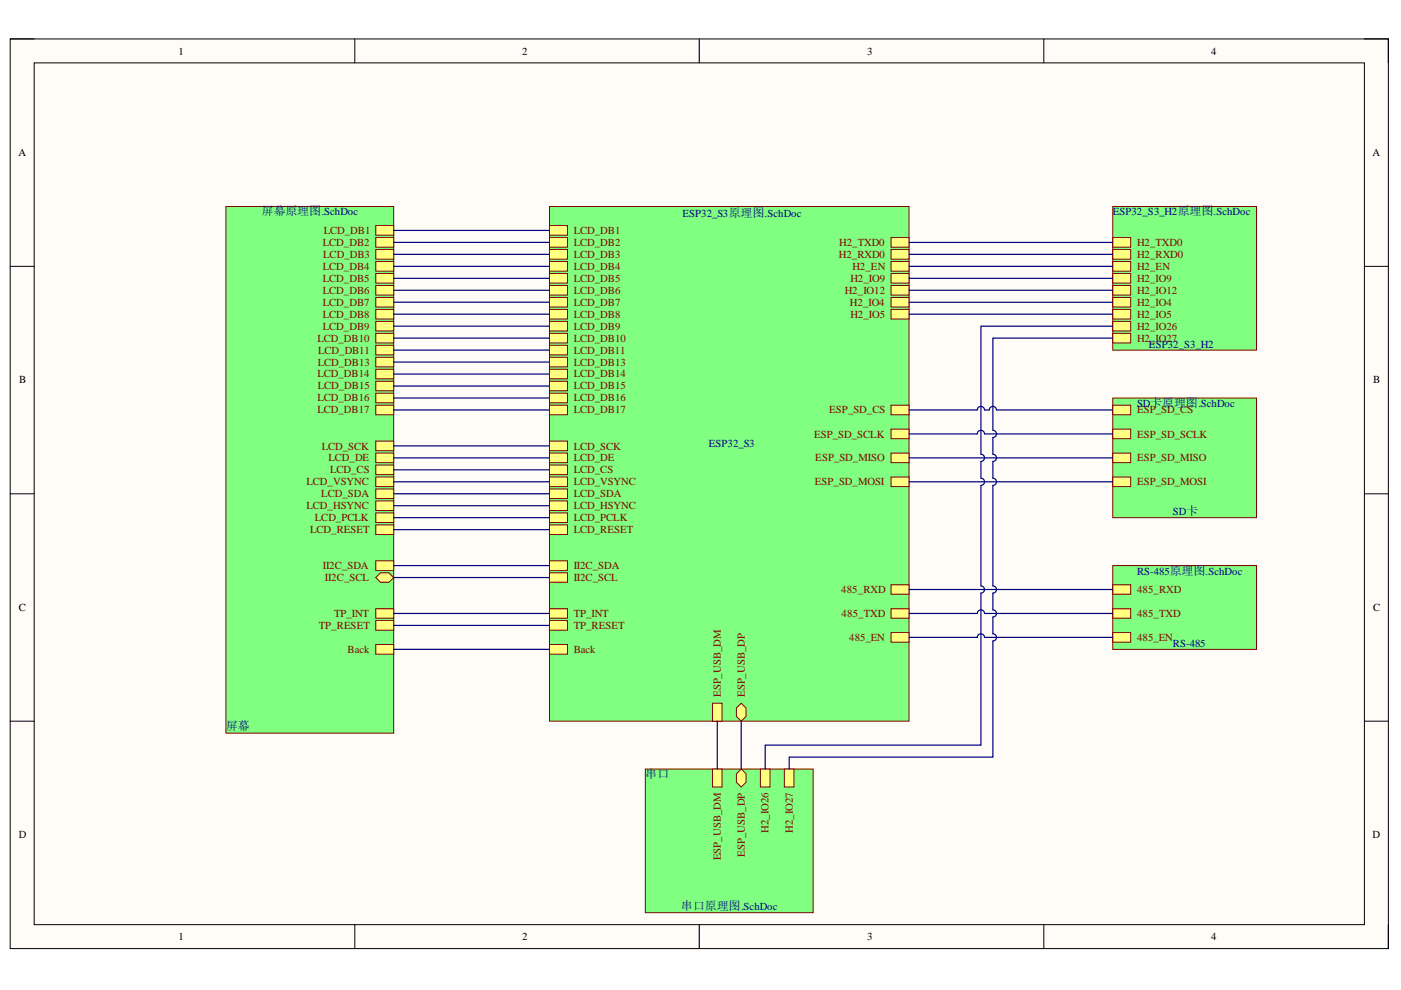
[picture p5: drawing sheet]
<svg xmlns="http://www.w3.org/2000/svg" width="297mm" height="210mm" viewBox="0 0 297 210" stroke-linecap="round" stroke-linejoin="round" font-family="sans-serif">
<path d="M2.2 8.3h292.2v192.8h-292.2z" fill-rule="evenodd" fill="#fffcf8"/>
<path d="M2.2 8.3h292.2v192.8h-292.2z" fill="none" stroke="#000" stroke-width=".21"/>
<path d="M7.2 13.3h282.1v182.7h-282.1z" fill-rule="evenodd" fill="#fffcf8"/>
<g fill="none" stroke="#000" stroke-width=".21">
<path d="M2.2 8.3h5M7.2 13.3h282.1v182.7h-282.1zM75.2 8.3v5M148.3 8.3v5M221.3 8.3v5M289.3 8.3h5.1v5M2.2 56.5h5M289.3 56.5h5.1M2.2 104.7h5M289.3 104.7h5.1M2.2 152.9h5M289.3 152.9h5.1"/>
<path d="M75.2 196v5.1M148.3 196v5.1M221.3 196v5.1M294.4 196v5.1"/>
</g>
<path d="M116.5 43.8h76.2v109.1h-76.2z" fill-rule="evenodd" fill="#80ff80"/>
<path d="M116.5 43.8h76.2v109.1h-76.2z" fill="none" stroke="#800000" stroke-width=".21"/>
<path d="M116.5 47.8h3.8v2.1h-3.8z" fill-rule="evenodd" fill="#ffff80"/>
<path d="M116.5 47.8h3.8v2.1h-3.8z" fill="none" stroke="#800000" stroke-width=".21"/>
<path d="M116.5 50.4h3.8v2h-3.8z" fill-rule="evenodd" fill="#ffff80"/>
<path d="M116.5 50.4h3.8v2h-3.8z" fill="none" stroke="#800000" stroke-width=".21"/>
<path d="M116.5 52.9h3.8v2h-3.8z" fill-rule="evenodd" fill="#ffff80"/>
<path d="M116.5 52.9h3.8v2h-3.8z" fill="none" stroke="#800000" stroke-width=".21"/>
<path d="M116.5 55.5h3.8v2h-3.8z" fill-rule="evenodd" fill="#ffff80"/>
<path d="M116.5 55.5h3.8v2h-3.8z" fill="none" stroke="#800000" stroke-width=".21"/>
<path d="M116.5 58h3.8v2h-3.8z" fill-rule="evenodd" fill="#ffff80"/>
<path d="M116.5 58h3.8v2h-3.8z" fill="none" stroke="#800000" stroke-width=".21"/>
<path d="M116.5 60.5h3.8v2.1h-3.8z" fill-rule="evenodd" fill="#ffff80"/>
<path d="M116.5 60.5h3.8v2.1h-3.8z" fill="none" stroke="#800000" stroke-width=".21"/>
<path d="M116.5 63.1h3.8v2h-3.8z" fill-rule="evenodd" fill="#ffff80"/>
<path d="M116.5 63.1h3.8v2h-3.8z" fill="none" stroke="#800000" stroke-width=".21"/>
<path d="M116.5 65.6h3.8v2h-3.8z" fill-rule="evenodd" fill="#ffff80"/>
<path d="M116.5 65.6h3.8v2h-3.8z" fill="none" stroke="#800000" stroke-width=".21"/>
<path d="M116.5 68.1h3.8v2.1h-3.8z" fill-rule="evenodd" fill="#ffff80"/>
<path d="M116.5 68.1h3.8v2.1h-3.8z" fill="none" stroke="#800000" stroke-width=".21"/>
<path d="M116.5 70.7h3.8v2h-3.8z" fill-rule="evenodd" fill="#ffff80"/>
<path d="M116.5 70.7h3.8v2h-3.8z" fill="none" stroke="#800000" stroke-width=".21"/>
<path d="M116.5 73.2h3.8v2.1h-3.8z" fill-rule="evenodd" fill="#ffff80"/>
<path d="M116.5 73.2h3.8v2.1h-3.8z" fill="none" stroke="#800000" stroke-width=".21"/>
<path d="M116.5 75.8h3.8v2h-3.8z" fill-rule="evenodd" fill="#ffff80"/>
<path d="M116.5 75.8h3.8v2h-3.8z" fill="none" stroke="#800000" stroke-width=".21"/>
<path d="M116.5 78.3h3.8v2h-3.8z" fill-rule="evenodd" fill="#ffff80"/>
<path d="M116.5 78.3h3.8v2h-3.8z" fill="none" stroke="#800000" stroke-width=".21"/>
<path d="M116.5 80.8h3.8v2.1h-3.8z" fill-rule="evenodd" fill="#ffff80"/>
<path d="M116.5 80.8h3.8v2.1h-3.8z" fill="none" stroke="#800000" stroke-width=".21"/>
<path d="M116.5 83.4h3.8v2h-3.8z" fill-rule="evenodd" fill="#ffff80"/>
<path d="M116.5 83.4h3.8v2h-3.8z" fill="none" stroke="#800000" stroke-width=".21"/>
<path d="M116.5 85.9h3.8v2h-3.8z" fill-rule="evenodd" fill="#ffff80"/>
<path d="M116.5 85.9h3.8v2h-3.8z" fill="none" stroke="#800000" stroke-width=".21"/>
<path d="M116.5 96.1h3.8v2h-3.8z" fill-rule="evenodd" fill="#ffff80"/>
<path d="M116.5 96.1h3.8v2h-3.8z" fill="none" stroke="#800000" stroke-width=".21"/>
<path d="M116.5 108.7h3.8v2.1h-3.8z" fill-rule="evenodd" fill="#ffff80"/>
<path d="M116.5 108.7h3.8v2.1h-3.8z" fill="none" stroke="#800000" stroke-width=".21"/>
<path d="M116.5 111.3h3.8v2h-3.8z" fill-rule="evenodd" fill="#ffff80"/>
<path d="M116.5 111.3h3.8v2h-3.8z" fill="none" stroke="#800000" stroke-width=".21"/>
<path d="M116.5 93.5h3.8v2.1h-3.8z" fill-rule="evenodd" fill="#ffff80"/>
<path d="M116.5 93.5h3.8v2.1h-3.8z" fill="none" stroke="#800000" stroke-width=".21"/>
<path d="M116.5 103.7h3.8v2h-3.8z" fill-rule="evenodd" fill="#ffff80"/>
<path d="M116.5 103.7h3.8v2h-3.8z" fill="none" stroke="#800000" stroke-width=".21"/>
<path d="M116.5 121.4h3.8v2.1h-3.8z" fill-rule="evenodd" fill="#ffff80"/>
<path d="M116.5 121.4h3.8v2.1h-3.8z" fill="none" stroke="#800000" stroke-width=".21"/>
<path d="M116.5 118.9h3.8v2h-3.8z" fill-rule="evenodd" fill="#ffff80"/>
<path d="M116.5 118.9h3.8v2h-3.8z" fill="none" stroke="#800000" stroke-width=".21"/>
<path d="M116.5 129h3.8v2.1h-3.8z" fill-rule="evenodd" fill="#ffff80"/>
<path d="M116.5 129h3.8v2.1h-3.8z" fill="none" stroke="#800000" stroke-width=".21"/>
<path d="M116.5 131.6h3.8v2h-3.8z" fill-rule="evenodd" fill="#ffff80"/>
<path d="M116.5 131.6h3.8v2h-3.8z" fill="none" stroke="#800000" stroke-width=".21"/>
<path d="M116.5 98.6h3.8v2h-3.8z" fill-rule="evenodd" fill="#ffff80"/>
<path d="M116.5 98.6h3.8v2h-3.8z" fill="none" stroke="#800000" stroke-width=".21"/>
<path d="M188.9 50.4h3.8v2h-3.8z" fill-rule="evenodd" fill="#ffff80"/>
<path d="M188.9 50.4h3.8v2h-3.8z" fill="none" stroke="#800000" stroke-width=".21"/>
<path d="M188.9 52.9h3.8v2h-3.8z" fill-rule="evenodd" fill="#ffff80"/>
<path d="M188.9 52.9h3.8v2h-3.8z" fill="none" stroke="#800000" stroke-width=".21"/>
<path d="M188.9 55.5h3.8v2h-3.8z" fill-rule="evenodd" fill="#ffff80"/>
<path d="M188.9 55.5h3.8v2h-3.8z" fill="none" stroke="#800000" stroke-width=".21"/>
<path d="M188.9 58h3.8v2h-3.8z" fill-rule="evenodd" fill="#ffff80"/>
<path d="M188.9 58h3.8v2h-3.8z" fill="none" stroke="#800000" stroke-width=".21"/>
<path d="M188.9 91h3.8v2h-3.8z" fill-rule="evenodd" fill="#ffff80"/>
<path d="M188.9 91h3.8v2h-3.8z" fill="none" stroke="#800000" stroke-width=".21"/>
<path d="M188.9 96.1h3.8v2h-3.8z" fill-rule="evenodd" fill="#ffff80"/>
<path d="M188.9 96.1h3.8v2h-3.8z" fill="none" stroke="#800000" stroke-width=".21"/>
<path d="M188.9 101.1h3.8v2.1h-3.8z" fill-rule="evenodd" fill="#ffff80"/>
<path d="M188.9 101.1h3.8v2.1h-3.8z" fill="none" stroke="#800000" stroke-width=".21"/>
<path d="M151.1 149.1h2v3.8h-2z" fill-rule="evenodd" fill="#ffff80"/>
<path d="M151.1 149.1h2v3.8h-2z" fill="none" stroke="#800000" stroke-width=".21"/>
<path d="M156.1 150.1l1.1-1 1 1v1.8l-1 1-1.1-1z" fill-rule="evenodd" fill="#ffff80"/>
<path d="M156.1 150.1l1.1-1 1 1v1.8l-1 1-1.1-1z" fill="none" stroke="#800000" stroke-width=".21"/>
<path d="M188.9 124h3.8v2h-3.8z" fill-rule="evenodd" fill="#ffff80"/>
<path d="M188.9 124h3.8v2h-3.8z" fill="none" stroke="#800000" stroke-width=".21"/>
<path d="M188.9 129.1h3.8v2h-3.8z" fill-rule="evenodd" fill="#ffff80"/>
<path d="M188.9 129.1h3.8v2h-3.8z" fill="none" stroke="#800000" stroke-width=".21"/>
<path d="M188.9 60.5h3.8v2.1h-3.8z" fill-rule="evenodd" fill="#ffff80"/>
<path d="M188.9 60.5h3.8v2.1h-3.8z" fill="none" stroke="#800000" stroke-width=".21"/>
<path d="M188.9 63.1h3.8v2h-3.8z" fill-rule="evenodd" fill="#ffff80"/>
<path d="M188.9 63.1h3.8v2h-3.8z" fill="none" stroke="#800000" stroke-width=".21"/>
<path d="M188.9 65.6h3.8v2h-3.8z" fill-rule="evenodd" fill="#ffff80"/>
<path d="M188.9 65.6h3.8v2h-3.8z" fill="none" stroke="#800000" stroke-width=".21"/>
<path d="M116.5 136.7h3.8v2h-3.8z" fill-rule="evenodd" fill="#ffff80"/>
<path d="M116.5 136.7h3.8v2h-3.8z" fill="none" stroke="#800000" stroke-width=".21"/>
<path d="M116.5 106.2h3.8v2h-3.8z" fill-rule="evenodd" fill="#ffff80"/>
<path d="M116.5 106.2h3.8v2h-3.8z" fill="none" stroke="#800000" stroke-width=".21"/>
<path d="M116.5 101.1h3.8v2.1h-3.8z" fill-rule="evenodd" fill="#ffff80"/>
<path d="M116.5 101.1h3.8v2.1h-3.8z" fill="none" stroke="#800000" stroke-width=".21"/>
<path d="M188.9 134.1h3.8v2.1h-3.8z" fill-rule="evenodd" fill="#ffff80"/>
<path d="M188.9 134.1h3.8v2.1h-3.8z" fill="none" stroke="#800000" stroke-width=".21"/>
<path d="M188.9 85.9h3.8v2h-3.8z" fill-rule="evenodd" fill="#ffff80"/>
<path d="M188.9 85.9h3.8v2h-3.8z" fill="none" stroke="#800000" stroke-width=".21"/>
<path d="M47.9 43.8h35.6v111.6h-35.6z" fill-rule="evenodd" fill="#80ff80"/>
<path d="M47.9 43.8h35.6v111.6h-35.6z" fill="none" stroke="#800000" stroke-width=".21"/>
<path d="M79.7 47.8h3.8v2.1h-3.8z" fill-rule="evenodd" fill="#ffff80"/>
<path d="M79.7 47.8h3.8v2.1h-3.8z" fill="none" stroke="#800000" stroke-width=".21"/>
<path d="M79.7 50.4h3.8v2h-3.8z" fill-rule="evenodd" fill="#ffff80"/>
<path d="M79.7 50.4h3.8v2h-3.8z" fill="none" stroke="#800000" stroke-width=".21"/>
<path d="M79.7 52.9h3.8v2h-3.8z" fill-rule="evenodd" fill="#ffff80"/>
<path d="M79.7 52.9h3.8v2h-3.8z" fill="none" stroke="#800000" stroke-width=".21"/>
<path d="M79.7 55.5h3.8v2h-3.8z" fill-rule="evenodd" fill="#ffff80"/>
<path d="M79.7 55.5h3.8v2h-3.8z" fill="none" stroke="#800000" stroke-width=".21"/>
<path d="M79.7 58h3.8v2h-3.8z" fill-rule="evenodd" fill="#ffff80"/>
<path d="M79.7 58h3.8v2h-3.8z" fill="none" stroke="#800000" stroke-width=".21"/>
<path d="M79.7 60.5h3.8v2.1h-3.8z" fill-rule="evenodd" fill="#ffff80"/>
<path d="M79.7 60.5h3.8v2.1h-3.8z" fill="none" stroke="#800000" stroke-width=".21"/>
<path d="M79.7 65.6h3.8v2h-3.8z" fill-rule="evenodd" fill="#ffff80"/>
<path d="M79.7 65.6h3.8v2h-3.8z" fill="none" stroke="#800000" stroke-width=".21"/>
<path d="M79.7 63.1h3.8v2h-3.8z" fill-rule="evenodd" fill="#ffff80"/>
<path d="M79.7 63.1h3.8v2h-3.8z" fill="none" stroke="#800000" stroke-width=".21"/>
<path d="M79.7 68.1h3.8v2.1h-3.8z" fill-rule="evenodd" fill="#ffff80"/>
<path d="M79.7 68.1h3.8v2.1h-3.8z" fill="none" stroke="#800000" stroke-width=".21"/>
<path d="M79.7 70.7h3.8v2h-3.8z" fill-rule="evenodd" fill="#ffff80"/>
<path d="M79.7 70.7h3.8v2h-3.8z" fill="none" stroke="#800000" stroke-width=".21"/>
<path d="M79.7 73.2h3.8v2.1h-3.8z" fill-rule="evenodd" fill="#ffff80"/>
<path d="M79.7 73.2h3.8v2.1h-3.8z" fill="none" stroke="#800000" stroke-width=".21"/>
<path d="M79.7 75.8h3.8v2h-3.8z" fill-rule="evenodd" fill="#ffff80"/>
<path d="M79.7 75.8h3.8v2h-3.8z" fill="none" stroke="#800000" stroke-width=".21"/>
<path d="M79.7 78.3h3.8v2h-3.8z" fill-rule="evenodd" fill="#ffff80"/>
<path d="M79.7 78.3h3.8v2h-3.8z" fill="none" stroke="#800000" stroke-width=".21"/>
<path d="M79.7 80.8h3.8v2.1h-3.8z" fill-rule="evenodd" fill="#ffff80"/>
<path d="M79.7 80.8h3.8v2.1h-3.8z" fill="none" stroke="#800000" stroke-width=".21"/>
<path d="M79.7 83.4h3.8v2h-3.8z" fill-rule="evenodd" fill="#ffff80"/>
<path d="M79.7 83.4h3.8v2h-3.8z" fill="none" stroke="#800000" stroke-width=".21"/>
<path d="M79.7 85.9h3.8v2h-3.8z" fill-rule="evenodd" fill="#ffff80"/>
<path d="M79.7 85.9h3.8v2h-3.8z" fill="none" stroke="#800000" stroke-width=".21"/>
<path d="M79.7 122.5l1-1.1h1.8l1 1.1-1 1h-1.8z" fill-rule="evenodd" fill="#ffff80"/>
<path d="M79.7 122.5l1-1.1h1.8l1 1.1-1 1h-1.8z" fill="none" stroke="#800000" stroke-width=".21"/>
<path d="M79.7 118.9h3.8v2h-3.8z" fill-rule="evenodd" fill="#ffff80"/>
<path d="M79.7 118.9h3.8v2h-3.8z" fill="none" stroke="#800000" stroke-width=".21"/>
<path d="M79.7 98.6h3.8v2h-3.8z" fill-rule="evenodd" fill="#ffff80"/>
<path d="M79.7 98.6h3.8v2h-3.8z" fill="none" stroke="#800000" stroke-width=".21"/>
<path d="M79.7 96.1h3.8v2h-3.8z" fill-rule="evenodd" fill="#ffff80"/>
<path d="M79.7 96.1h3.8v2h-3.8z" fill="none" stroke="#800000" stroke-width=".21"/>
<path d="M79.7 106.2h3.8v2h-3.8z" fill-rule="evenodd" fill="#ffff80"/>
<path d="M79.7 106.2h3.8v2h-3.8z" fill="none" stroke="#800000" stroke-width=".21"/>
<path d="M79.7 108.7h3.8v2.1h-3.8z" fill-rule="evenodd" fill="#ffff80"/>
<path d="M79.7 108.7h3.8v2.1h-3.8z" fill="none" stroke="#800000" stroke-width=".21"/>
<path d="M79.7 111.3h3.8v2h-3.8z" fill-rule="evenodd" fill="#ffff80"/>
<path d="M79.7 111.3h3.8v2h-3.8z" fill="none" stroke="#800000" stroke-width=".21"/>
<path d="M79.7 103.7h3.8v2h-3.8z" fill-rule="evenodd" fill="#ffff80"/>
<path d="M79.7 103.7h3.8v2h-3.8z" fill="none" stroke="#800000" stroke-width=".21"/>
<path d="M79.7 101.1h3.8v2.1h-3.8z" fill-rule="evenodd" fill="#ffff80"/>
<path d="M79.7 101.1h3.8v2.1h-3.8z" fill="none" stroke="#800000" stroke-width=".21"/>
<path d="M79.7 129h3.8v2.1h-3.8z" fill-rule="evenodd" fill="#ffff80"/>
<path d="M79.7 129h3.8v2.1h-3.8z" fill="none" stroke="#800000" stroke-width=".21"/>
<path d="M79.7 131.6h3.8v2h-3.8z" fill-rule="evenodd" fill="#ffff80"/>
<path d="M79.7 131.6h3.8v2h-3.8z" fill="none" stroke="#800000" stroke-width=".21"/>
<path d="M79.7 93.5h3.8v2.1h-3.8z" fill-rule="evenodd" fill="#ffff80"/>
<path d="M79.7 93.5h3.8v2.1h-3.8z" fill="none" stroke="#800000" stroke-width=".21"/>
<path d="M79.7 136.7h3.8v2h-3.8z" fill-rule="evenodd" fill="#ffff80"/>
<path d="M79.7 136.7h3.8v2h-3.8z" fill="none" stroke="#800000" stroke-width=".21"/>
<path d="M235.9 43.8h30.5v30.4h-30.5z" fill-rule="evenodd" fill="#80ff80"/>
<path d="M235.9 43.8h30.5v30.4h-30.5z" fill="none" stroke="#800000" stroke-width=".21"/>
<path d="M235.9 50.4h3.8v2h-3.8z" fill-rule="evenodd" fill="#ffff80"/>
<path d="M235.9 50.4h3.8v2h-3.8z" fill="none" stroke="#800000" stroke-width=".21"/>
<path d="M235.9 52.9h3.8v2h-3.8z" fill-rule="evenodd" fill="#ffff80"/>
<path d="M235.9 52.9h3.8v2h-3.8z" fill="none" stroke="#800000" stroke-width=".21"/>
<path d="M235.9 55.5h3.8v2h-3.8z" fill-rule="evenodd" fill="#ffff80"/>
<path d="M235.9 55.5h3.8v2h-3.8z" fill="none" stroke="#800000" stroke-width=".21"/>
<path d="M235.9 58h3.8v2h-3.8z" fill-rule="evenodd" fill="#ffff80"/>
<path d="M235.9 58h3.8v2h-3.8z" fill="none" stroke="#800000" stroke-width=".21"/>
<path d="M235.9 68.1h3.8v2.1h-3.8z" fill-rule="evenodd" fill="#ffff80"/>
<path d="M235.9 68.1h3.8v2.1h-3.8z" fill="none" stroke="#800000" stroke-width=".21"/>
<path d="M235.9 70.7h3.8v2h-3.8z" fill-rule="evenodd" fill="#ffff80"/>
<path d="M235.9 70.7h3.8v2h-3.8z" fill="none" stroke="#800000" stroke-width=".21"/>
<path d="M235.9 60.5h3.8v2.1h-3.8z" fill-rule="evenodd" fill="#ffff80"/>
<path d="M235.9 60.5h3.8v2.1h-3.8z" fill="none" stroke="#800000" stroke-width=".21"/>
<path d="M235.9 63.1h3.8v2h-3.8z" fill-rule="evenodd" fill="#ffff80"/>
<path d="M235.9 63.1h3.8v2h-3.8z" fill="none" stroke="#800000" stroke-width=".21"/>
<path d="M235.9 65.6h3.8v2h-3.8z" fill-rule="evenodd" fill="#ffff80"/>
<path d="M235.9 65.6h3.8v2h-3.8z" fill="none" stroke="#800000" stroke-width=".21"/>
<path d="M235.9 119.9h30.5v17.8h-30.5z" fill-rule="evenodd" fill="#80ff80"/>
<path d="M235.9 119.9h30.5v17.8h-30.5z" fill="none" stroke="#800000" stroke-width=".21"/>
<path d="M235.9 124h3.8v2h-3.8z" fill-rule="evenodd" fill="#ffff80"/>
<path d="M235.9 124h3.8v2h-3.8z" fill="none" stroke="#800000" stroke-width=".21"/>
<path d="M235.9 129.1h3.8v2h-3.8z" fill-rule="evenodd" fill="#ffff80"/>
<path d="M235.9 129.1h3.8v2h-3.8z" fill="none" stroke="#800000" stroke-width=".21"/>
<path d="M235.9 134.1h3.8v2.1h-3.8z" fill-rule="evenodd" fill="#ffff80"/>
<path d="M235.9 134.1h3.8v2.1h-3.8z" fill="none" stroke="#800000" stroke-width=".21"/>
<path d="M235.9 84.4h30.5v25.4h-30.5z" fill-rule="evenodd" fill="#80ff80"/>
<path d="M235.9 84.4h30.5v25.4h-30.5z" fill="none" stroke="#800000" stroke-width=".21"/>
<path d="M235.9 91h3.8v2h-3.8z" fill-rule="evenodd" fill="#ffff80"/>
<path d="M235.9 91h3.8v2h-3.8z" fill="none" stroke="#800000" stroke-width=".21"/>
<path d="M235.9 96.1h3.8v2h-3.8z" fill-rule="evenodd" fill="#ffff80"/>
<path d="M235.9 96.1h3.8v2h-3.8z" fill="none" stroke="#800000" stroke-width=".21"/>
<path d="M235.9 101.1h3.8v2.1h-3.8z" fill-rule="evenodd" fill="#ffff80"/>
<path d="M235.9 101.1h3.8v2.1h-3.8z" fill="none" stroke="#800000" stroke-width=".21"/>
<path d="M235.9 85.9h3.8v2h-3.8z" fill-rule="evenodd" fill="#ffff80"/>
<path d="M235.9 85.9h3.8v2h-3.8z" fill="none" stroke="#800000" stroke-width=".21"/>
<path d="M136.8 163.1h35.6v30.4h-35.6z" fill-rule="evenodd" fill="#80ff80"/>
<path d="M136.8 163.1h35.6v30.4h-35.6z" fill="none" stroke="#800000" stroke-width=".21"/>
<path d="M151.1 163.1h2v3.8h-2z" fill-rule="evenodd" fill="#ffff80"/>
<path d="M151.1 163.1h2v3.8h-2z" fill="none" stroke="#800000" stroke-width=".21"/>
<path d="M156.1 164.1l1.1-1 1 1v1.7l-1 1.1-1.1-1.1z" fill-rule="evenodd" fill="#ffff80"/>
<path d="M156.1 164.1l1.1-1 1 1v1.7l-1 1.1-1.1-1.1z" fill="none" stroke="#800000" stroke-width=".21"/>
<path d="M161.2 163.1h2.1v3.8h-2.1z" fill-rule="evenodd" fill="#ffff80"/>
<path d="M161.2 163.1h2.1v3.8h-2.1z" fill="none" stroke="#800000" stroke-width=".21"/>
<path d="M166.3 163.1h2v3.8h-2z" fill-rule="evenodd" fill="#ffff80"/>
<path d="M166.3 163.1h2v3.8h-2z" fill="none" stroke="#800000" stroke-width=".21"/>
<g fill="none" stroke="#000080" stroke-width=".25">
<path d="M83.5 48.9h33M83.5 51.4h33M83.5 53.9h33M83.5 56.5h33M83.5 59h33M192.7 51.4h43.2M192.7 53.9h43.2M192.7 56.5h43.2M192.7 59h43.2M83.5 61.5h33M83.5 64.1h33M83.5 66.6h33"/>
<path d="M83.5 69.2h33M83.5 71.7h33M83.5 74.2h33M83.5 76.8h33M83.5 79.3h33M192.7 61.5h43.2M192.7 64.1h43.2M192.7 66.6h43.2M235.9 69.2h-27.9v27.1a.76 .76 0 0 1 .7 .8 .76 .76 0 0 1-.7 .7v3.6a.76 .76 0 0 1 .7 .8 .76 .76 0 0 1-.7 .7v21.3a.76 .76 0 0 1 .7 .8 .76 .76 0 0 1-.7 .8v32.2h-45.8v5.1M235.9 71.7h-25.4v19.5a.76 .76 0 0 1 .8 .8 .76 .76 0 0 1-.8 .8v3.5a.76 .76 0 0 1 .8 .8 .76 .76 0 0 1-.8 .7v3.6a.76 .76 0 0 1 .8 .8 .76 .76 0 0 1-.8 .7v21.3a.76 .76 0 0 1 .8 .8 .76 .76 0 0 1-.8 .8v3.5a.76 .76 0 0 1 .8 .8 .76 .76 0 0 1-.8 .7v3.6a.76 .76 0 0 1 .8 .7 .76 .76 0 0 1-.8 .8v24.6h-43.2v2.6M83.5 81.8h33M83.5 84.4h33"/>
<path d="M83.5 86.9h33M83.5 97.1h33M83.5 99.6h33M83.5 94.5h33M192.7 92h14.5a.77 .77 0 0 1 .8-.8 .77 .77 0 0 1 .7 .8h27.2M192.7 86.9h14.5a.77 .77 0 0 1 .8-.7 .77 .77 0 0 1 .7 .7h1.1a.76 .76 0 0 1 .7-.7 .76 .76 0 0 1 .8 .7h24.6M192.7 97.1h43.2M83.5 102.2h33M83.5 104.7h33M83.5 107.2h33M83.5 109.8h33M83.5 112.3h33"/>
<path d="M83.5 119.9h33M192.7 102.2h43.2M83.5 130.1h33M83.5 132.6h33M83.5 122.5h33M83.5 137.7h33M192.7 135.1h14.5a.77 .77 0 0 1 .8-.7 .77 .77 0 0 1 .7 .7h27.2M192.7 130.1h14.5a.77 .77 0 0 1 .8-.8 .77 .77 0 0 1 .7 .8h27.2M192.7 125h43.2M152.1 152.9v10.2M157.2 152.9v10.2"/>
</g>
<g font-size="2.5" fill="#000080">
<text x="55.5" y="45.7">屏幕原理图.SchDoc</text>
<text x="47.9" y="154.8">屏幕</text>
<text x="136.8" y="165">串口</text>
<text x="144.5" y="192.9">串口原理图.SchDoc</text>
</g>
<g font-size="2.3">
<text x="37.9" y="11.6">1</text>
<text x="110.7" y="11.6">2</text>
<text x="183.8" y="11.6">3</text>
<text x="256.8" y="11.6">4</text>
<text x="3.9" y="33.1">A</text>
<text x="291" y="33.1">A</text>
<text x="4.1" y="81.3">B</text>
<text x="291.1" y="81.3">B</text>
<text x="4" y="129.5">C</text>
<text x="291.1" y="129.5">C</text>
<text x="4" y="177.7">D</text>
<text x="291" y="177.7">D</text>
<text x="37.9" y="199.3">1</text>
<text x="110.7" y="199.3">2</text>
<text x="183.8" y="199.3">3</text>
<text x="256.8" y="199.3">4</text>
</g>
<g font-size="2.3" fill="#000080">
<text x="144.7" y="45.9">ESP32_S3原理图.SchDoc</text>
<text x="235.9" y="45.7">ESP32_S3_H2原理图.SchDoc</text>
<text x="243.6" y="73.7">ESP32_S3_H2</text>
<text x="241.1" y="86.3">SD卡原理图.SchDoc</text>
<text x="150.3" y="94.8">ESP32_S3</text>
<text x="248.7" y="109.2">SD卡</text>
<text x="241.1" y="121.8">RS-485原理图.SchDoc</text>
<text x="248.7" y="137.2">RS-485</text>
</g>
<g font-size="2.3" fill="#800000">
<text x="68.5" y="52.2">LCD_DB2</text>
<text x="68.6" y="49.6">LCD_DB1</text>
<text x="121.6" y="49.6">LCD_DB1</text>
<text x="121.6" y="52.2">LCD_DB2</text>
<text x="177.9" y="52.2">H2_TXD0</text>
<text x="241.1" y="52.2">H2_TXD0</text>
<text x="68.5" y="57.2">LCD_DB4</text>
<text x="68.5" y="59.8">LCD_DB5</text>
<text x="68.6" y="54.7">LCD_DB3</text>
<text x="121.6" y="54.7">LCD_DB3</text>
<text x="121.6" y="57.2">LCD_DB4</text>
<text x="121.6" y="59.8">LCD_DB5</text>
<text x="177.8" y="54.7">H2_RXD0</text>
<text x="180.3" y="59.8">H2_IO9</text>
<text x="180.7" y="57.2">H2_EN</text>
<text x="241.1" y="54.7">H2_RXD0</text>
<text x="241.1" y="57.2">H2_EN</text>
<text x="241.1" y="59.8">H2_IO9</text>
<text x="68.5" y="62.3">LCD_DB6</text>
<text x="68.5" y="64.8">LCD_DB7</text>
<text x="121.6" y="62.3">LCD_DB6</text>
<text x="121.6" y="64.8">LCD_DB7</text>
<text x="179.1" y="62.3">H2_IO12</text>
<text x="180.2" y="64.8">H2_IO4</text>
<text x="241.1" y="62.3">H2_IO12</text>
<text x="241.1" y="64.8">H2_IO4</text>
<text x="68.5" y="67.4">LCD_DB8</text>
<text x="68.5" y="69.9">LCD_DB9</text>
<text x="121.6" y="67.4">LCD_DB8</text>
<text x="121.6" y="69.9">LCD_DB9</text>
<text x="180.3" y="67.4">H2_IO5</text>
<text x="241.1" y="69.9">H2_IO26</text>
<text x="241.1" y="67.4">H2_IO5</text>
<text x="67.3" y="72.4">LCD_DB10</text>
<text x="67.4" y="77.5">LCD_DB13</text>
<text x="67.5" y="75">LCD_DB11</text>
<text x="121.6" y="72.4">LCD_DB10</text>
<text x="121.6" y="75">LCD_DB11</text>
<text x="121.6" y="77.5">LCD_DB13</text>
<text x="241.1" y="72.4">H2_IO27</text>
<text x="67.3" y="80">LCD_DB14</text>
<text x="67.4" y="82.6">LCD_DB15</text>
<text x="121.6" y="80">LCD_DB14</text>
<text x="121.6" y="82.6">LCD_DB15</text>
<text x="67.3" y="85.1">LCD_DB16</text>
<text x="67.3" y="87.6">LCD_DB17</text>
<text x="121.6" y="85.1">LCD_DB16</text>
<text x="121.6" y="87.6">LCD_DB17</text>
<text x="175.8" y="87.6">ESP_SD_CS</text>
<text x="241.1" y="87.6">ESP_SD_CS</text>
<text x="68.2" y="95.3">LCD_SCK</text>
<text x="121.6" y="95.3">LCD_SCK</text>
<text x="172.6" y="92.8">ESP_SD_SCLK</text>
<text x="241.1" y="92.8">ESP_SD_SCLK</text>
<text x="69.6" y="97.8">LCD_DE</text>
<text x="70" y="100.4">LCD_CS</text>
<text x="121.6" y="97.8">LCD_DE</text>
<text x="121.6" y="100.4">LCD_CS</text>
<text x="172.9" y="97.8">ESP_SD_MISO</text>
<text x="241.1" y="97.8">ESP_SD_MISO</text>
<text x="65" y="108">LCD_HSYNC</text>
<text x="65" y="102.9">LCD_VSYNC</text>
<text x="68.1" y="105.4">LCD_SDA</text>
<text x="121.6" y="105.4">LCD_SDA</text>
<text x="121.6" y="108">LCD_HSYNC</text>
<text x="121.6" y="102.9">LCD_VSYNC</text>
<text x="172.8" y="102.9">ESP_SD_MOSI</text>
<text x="241.1" y="102.9">ESP_SD_MOSI</text>
<text x="65.8" y="113">LCD_RESET</text>
<text x="66.8" y="110.5">LCD_PCLK</text>
<text x="121.6" y="110.5">LCD_PCLK</text>
<text x="121.6" y="113">LCD_RESET</text>
<text x="68.5" y="120.6">II2C_SDA</text>
<text x="68.9" y="123.2">II2C_SCL</text>
<text x="121.6" y="123.2">II2C_SCL</text>
<text x="121.6" y="120.6">II2C_SDA</text>
<text x="178.3" y="125.7">485_RXD</text>
<text x="241.1" y="125.7">485_RXD</text>
<text x="70.8" y="130.8">TP_INT</text>
<text x="121.6" y="130.8">TP_INT</text>
<text x="178.4" y="130.8">485_TXD</text>
<text x="241.1" y="130.8">485_TXD</text>
<text x="67.6" y="133.3">TP_RESET</text>
<text x="121.6" y="133.3">TP_RESET</text>
<text x="180" y="135.9">485_EN</text>
<text x="241.1" y="135.9">485_EN</text>
<text x="73.7" y="138.5">Back</text>
<text x="121.6" y="138.5">Back</text>
<text x="152.8" y="147.8" transform="rotate(-90 152.8 147.8)">ESP_USB_DM</text>
<text x="157.9" y="147.8" transform="rotate(-90 157.9 147.8)">ESP_USB_DP</text>
<text x="163" y="176.7" transform="rotate(-90 163 176.7)">H2_IO26</text>
<text x="168.1" y="176.7" transform="rotate(-90 168.1 176.7)">H2_IO27</text>
<text x="152.8" y="182.4" transform="rotate(-90 152.8 182.4)">ESP_USB_DM</text>
<text x="157.9" y="181.7" transform="rotate(-90 157.9 181.7)">ESP_USB_DP</text>
</g>
</svg>
